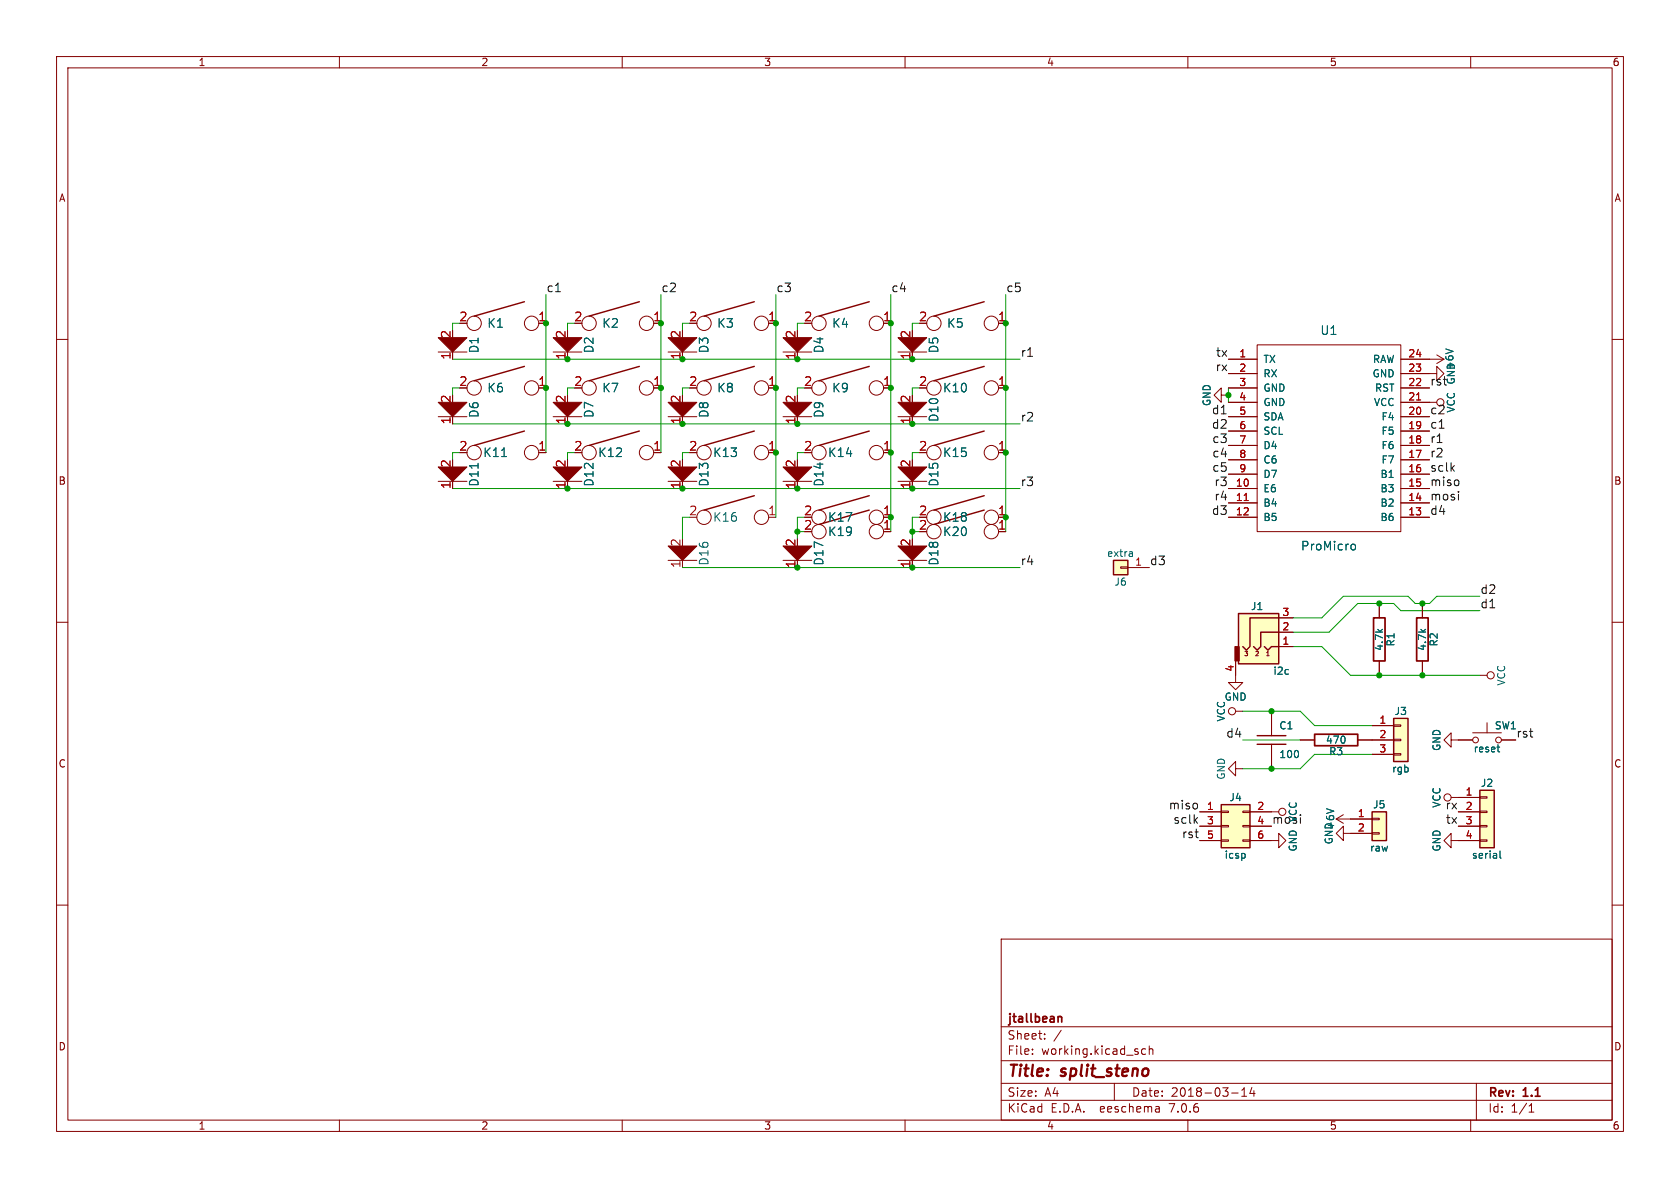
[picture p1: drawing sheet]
<svg xmlns="http://www.w3.org/2000/svg" width="297mm" height="210mm" viewBox="0 0 297 210" stroke-linecap="round" stroke-linejoin="round" font-family="sans-serif">
<g fill="none" stroke="#840000" stroke-width=".18">
<path d="M10 10h277v190h-277zM12 12h273v186h-273zM60 10v2M110 10v2M160 10v2M210 10v2M260 10v2M10 60h2M285 60h2M77.5 62.2h5M77.5 73.7h5M97.8 62.2h5.1"/>
<path d="M97.8 73.7h5.1M118.1 62.2h5.1M118.1 73.7h5.1M138.4 62.2h5.1M138.4 73.7h5.1M158.7 62.2h5.1M158.7 73.7h5.1M215.9 69.9v-1.3l-1.3 1.3 1.3 1.2v-1.2h1.3M217.2 73.7h5M217.2 63.5h5M217.2 78.7h5M217.2 76.2h5"/>
<path d="M217.2 66h5M217.2 71.1h5M217.2 68.6h5M222.2 61h25.4v33h-25.4zM247.6 66h6.4v-1.2l1.3 1.2-1.3 1.3v-1.3M247.6 73.7h5.1M247.6 63.5h7.7M247.6 78.7h5.1M247.6 76.2h5.1M247.6 71.1h5.1M247.6 68.6h5.1M254 62.7l1.3 .8"/>
<path d="M255.3 63.5l-1.3 .8M77.5 85.1h5M97.8 85.1h5.1M118.1 99.1h5.1M118.1 85.1h5.1M138.4 99.1h5.1M138.4 85.1h5.1M158.7 99.1h5.1M158.7 85.1h5.1M217.2 86.4h5M217.2 88.9h5M217.2 91.4h5"/>
<path d="M217.2 83.8h5M217.2 81.3h5M247.6 86.4h5.1M247.6 88.9h5.1M247.6 91.4h5.1M247.6 83.8h5.1M247.6 81.3h5.1M10 110h2M198.1 100.2h1.3v.3h-1.3zM199.4 100.3h3.8M218.4 116.8v3.9h1.3l-1.3 1.2-1.2-1.2h1.2M226.1 114.3h2.5"/>
<path d="M226.1 111.8h2.5M226.1 109.2h2.5M243.8 106.7v2.5M243.8 116.8v2.6M251.5 106.7v2.5M251.5 116.8v2.6M261.6 119.4h1.3M285 110h2M218.4 135.9v-1.3l-1.2 1.3 1.2 1.3v-1.3h1.3M218.4 125.7h1.3M224.8 125.7v4.3M224.8 131.6v4.3"/>
<path d="M229.9 130.8h2.5M240 130.8h6.4M242.6 128.3h3.8M242.6 133.4h3.8M246.4 133.2h1.2v.3h-1.2zM246.4 130.7h1.2v.2h-1.2zM246.4 128.1h1.2v.3h-1.2zM256.5 130.8v-1.3l-1.2 1.3 1.2 1.3v-1.3h3.8M260.3 129.5h5.1M262.9 127.8v1.7M265.4 130.8h2.6M10 160h2"/>
<path d="M212.1 143.5h3.8M212.1 146.1h3.8M212.1 148.6h3.8M215.9 148.5h1.3v.2h-1.3zM215.9 145.9h1.3v.3h-1.3zM215.9 143.4h1.3v.2h-1.3zM219.7 148.5h1.3v.2h-1.3zM219.7 145.9h1.3v.3h-1.3zM219.7 143.4h1.3v.2h-1.3zM221 148.6h5.1v-1.3l1.2 1.3-1.2 1.3v-1.3M221 143.5h3.8M221 146.1h3.8"/>
<path d="M236.2 144.8l1.3 .7M236.2 144.8h6.4M237.5 147.3v-1.2l-1.3 1.2 1.3 1.3v-1.3h5.1M237.5 144l-1.3 .8M242.6 147.2h1.2v.2h-1.2zM242.6 144.7h1.2v.2h-1.2zM256.5 148.6v-1.3l-1.2 1.3 1.2 1.3v-1.3h5.1M256.5 141h5.1M257.8 143.5h3.8M257.8 146.1h3.8M261.6 148.5h1.3v.2h-1.3zM261.6 145.9h1.3v.3h-1.3z"/>
<path d="M261.6 143.4h1.3v.2h-1.3zM261.6 140.8h1.3v.3h-1.3zM285 160h2M177 166h108v32h-108zM60 198v2M110 198v2M160 198v2M177 194.5h108M177 191.5h108M177 187.5h108M177 181.5h108M182.5 186.3v.1"/>
<path d="M182.5 185.5v.1M184.7 183.6v.1M184.7 182.8v.1M187.6 182.1l-1.3 2M197 191.5v3M202.5 185.5l-.4-.1-.3 .3v.4l.2 .2h.5M203.2 185.5l.2-.1 .3 .1 .1 .9M203.2 184.9v1.5M204.9 195.7l.1 .9M205 196.5l-.2 .1M205 196h-.2M210 198v2"/>
<path d="M217.7 193.2h1.2M219.5 193.8h.9M219.5 192.7l.5-.4v1.5M221.3 192.2l-.3 1.1h.9M221.7 192.8v1M260 198v2M261 191.5v6.5M270.3 196.6h.9M270.3 195.5l.4-.4v1.5"/>
<circle cx="83.8" cy="57.1" r="1.27"/>
<circle cx="94" cy="57.1" r="1.27"/>
<circle cx="104.1" cy="57.1" r="1.27"/>
<circle cx="114.3" cy="57.1" r="1.27"/>
<circle cx="124.5" cy="57.1" r="1.27"/>
<circle cx="134.6" cy="57.1" r="1.27"/>
<circle cx="144.8" cy="57.1" r="1.27"/>
<circle cx="154.9" cy="57.1" r="1.27"/>
<circle cx="165.1" cy="57.1" r="1.27"/>
<circle cx="175.3" cy="57.1" r="1.27"/>
<circle cx="83.8" cy="68.6" r="1.27"/>
<circle cx="94" cy="68.6" r="1.27"/>
<circle cx="104.1" cy="68.6" r="1.27"/>
<circle cx="114.3" cy="68.6" r="1.27"/>
<circle cx="124.5" cy="68.6" r="1.27"/>
<circle cx="134.6" cy="68.6" r="1.27"/>
<circle cx="144.8" cy="68.6" r="1.27"/>
<circle cx="154.9" cy="68.6" r="1.27"/>
<circle cx="165.1" cy="68.6" r="1.27"/>
<circle cx="175.3" cy="68.6" r="1.27"/>
<circle cx="254.6" cy="71.1" r=".63"/>
<circle cx="83.8" cy="80" r="1.27"/>
<circle cx="94" cy="80" r="1.27"/>
<circle cx="104.1" cy="80" r="1.27"/>
<circle cx="114.3" cy="80" r="1.27"/>
<circle cx="124.5" cy="80" r="1.27"/>
<circle cx="124.5" cy="91.4" r="1.27"/>
<circle cx="134.6" cy="91.4" r="1.27"/>
<circle cx="134.6" cy="80" r="1.27"/>
<circle cx="144.8" cy="91.4" r="1.27"/>
<circle cx="144.8" cy="80" r="1.27"/>
<circle cx="144.8" cy="94" r="1.27"/>
<circle cx="154.9" cy="91.4" r="1.27"/>
<circle cx="154.9" cy="80" r="1.27"/>
<circle cx="154.9" cy="94" r="1.27"/>
<circle cx="165.1" cy="80" r="1.27"/>
<circle cx="165.1" cy="94" r="1.27"/>
<circle cx="165.1" cy="91.4" r="1.27"/>
<circle cx="175.3" cy="80" r="1.27"/>
<circle cx="175.3" cy="91.4" r="1.27"/>
<circle cx="175.3" cy="94" r="1.27"/>
<circle cx="263.5" cy="119.4" r=".63"/>
<circle cx="217.8" cy="125.7" r=".63"/>
<circle cx="260.9" cy="130.8" r=".51"/>
<circle cx="264.9" cy="130.8" r=".51"/>
<circle cx="226.7" cy="143.5" r=".63"/>
<circle cx="255.9" cy="141" r=".63"/>
</g>
<path d="M242.8 109.2h2.1v7.6h-2.1zM250.4 109.2h2.1v7.6h-2.1zM232.4 129.8h7.6v2h-7.6zM187.1 179.8l.2-.1 .3 .1 .1 .9" fill="none" stroke="#840000" stroke-width=".3"/>
<g fill="none" stroke="#840000" stroke-width=".25">
<path d="M92.7 53.3l-8.9 2.6M113 53.3l-8.9 2.6M133.3 53.3l-8.8 2.6M153.7 53.3l-8.9 2.6M174 53.3l-8.9 2.6M92.7 64.8l-8.9 2.5M92.7 76.2l-8.9 2.5M113 64.8l-8.9 2.5M113 76.2l-8.9 2.5M133.3 64.8l-8.8 2.5M133.3 76.2l-8.8 2.5M153.7 64.8l-8.9 2.5"/>
<path d="M153.7 76.2l-8.9 2.5M174 76.2l-8.9 2.5M174 64.8l-8.9 2.5M133.3 87.6l-8.8 2.6M153.7 90.2l-8.9 2.5M153.7 87.6l-8.9 2.6M174 87.6l-8.9 2.6M174 90.2l-8.9 2.5M196.8 99.1h2.6v2.5h-2.6zM218.9 108.5h7.2v8.8h-7.2zM223.5 114.3l.7 .6 .6-.6h1.3M226.1 111.8h-3.2v2.5l-.7 .6-.6-.6"/>
<path d="M226.1 109.2h-5.1v5.1l-.7 .6-.6-.6M222.2 131.6h5.1M222.2 130h5.1M246.4 127h2.5v7.6h-2.5zM261.6 139.7h2.6v10.2h-2.6zM215.9 142.2h5.1v7.7h-5.1zM242.6 143.5h2.5v5.1h-2.5z"/>
</g>
<path d="M255.6 61.7l1.3 .4M88.7 80.7h.9M200 97.5l.2 .2v.7M200.2 98.3l-.1 .1M200.2 97.8l-.1 .1M239 96.3l.3-.1 .3 .3v.6l-.3 .1-.3-.1M264.6 132.1h.5M264.9 132.9h.2M220.1 151v.6M234.5 143l1.3 .4M265.2 150.4v1.1l.2 .2" fill="none" stroke="#006464" stroke-width=".18"/>
<g fill="#840000" stroke="#840000" stroke-width=".18">
<path d="M138.4 59.7h5.1l-2.5 2.5z"/>
<path d="M138.4 71.1h5.1l-2.5 2.6z"/>
<path d="M97.8 59.7h5.1l-2.6 2.5z"/>
<path d="M118.1 59.7h5.1l-2.6 2.5z"/>
<path d="M118.1 96.5h5.1l-2.6 2.6z"/>
<path d="M118.1 71.1h5.1l-2.6 2.6z"/>
<path d="M138.4 82.6h5.1l-2.5 2.5z"/>
<path d="M97.8 82.6h5.1l-2.6 2.5z"/>
<path d="M138.4 96.5h5.1l-2.5 2.6z"/>
<path d="M97.8 71.1h5.1l-2.6 2.6z"/>
<path d="M77.5 59.7h5l-2.5 2.5z"/>
<path d="M218.3 114.3h.8v2.5h-.8z"/>
<path d="M77.5 82.6h5l-2.5 2.5z"/>
<path d="M77.5 71.1h5l-2.5 2.6z"/>
<path d="M118.1 82.6h5.1l-2.6 2.5z"/>
<path d="M158.7 59.7h5.1l-2.5 2.5z"/>
<path d="M158.7 71.1h5.1l-2.5 2.6z"/>
<path d="M158.7 82.6h5.1l-2.5 2.5z"/>
<path d="M158.7 96.5h5.1l-2.5 2.6z"/>
</g>
<g fill="#ffffc2" stroke="#ffffc2" stroke-width=".18">
<path d="M196.8 99.1h2.6v2.5h-2.6z"/>
<path d="M261.6 139.7h2.6v10.2h-2.6z"/>
<path d="M218.9 108.5h7.2v8.8h-7.2z"/>
<path d="M246.4 127h2.5v7.6h-2.5z"/>
<path d="M215.9 142.2h5.1v7.7h-5.1z"/>
<path d="M242.6 143.5h2.5v5.1h-2.5z"/>
</g>
<path d="M250.4 70.7h.8M220 88.5h.7" fill="none" stroke="#a90000" stroke-width=".18"/>
<path d="M98.2 51.6h.9M254.4 75.7h.9M257.8 85v.7M257.8 86.9v.1M257.8 87.4v1" fill="none" stroke="#0f0f0f" stroke-width=".18"/>
<g fill="none" stroke="#009600" stroke-width=".18">
<path d="M81.3 57.2h-1.3v1.2M96.5 52.1v27.9M101.6 57.2h-1.3v1.2M116.8 52.1v27.9M121.9 57.2h-1.3v1.2M137.2 52.1v39.3M142.2 57.2h-1.2v1.2M157.5 52.1v41.9M162.6 57.2h-1.3v1.2M177.8 52.1v41.9M80 63.5h100.3M80 74.9h100.3"/>
<path d="M81.3 68.6h-1.3v1.3M101.6 68.6h-1.3v1.3M121.9 68.6h-1.3v1.3M142.2 68.6h-1.2v1.3M162.6 68.6h-1.3v1.3M217.2 68.6v2.5M80 86.4h100.3M81.3 80h-1.3v1.3M101.6 80h-1.3v1.3M121.9 80h-1.3v1.3M121.9 91.4h-1.3v3.9M141 94h1.2"/>
<path d="M142.2 80h-1.2v1.3M142.2 91.4h-1.2v3.9M161.3 94h1.3M162.6 80h-1.3v1.3M162.6 91.4h-1.3v3.9M120.6 100.3h59.7M228.6 114.3h5.1l5.1 5.1h22.8M261.6 108h-14l-1.2-1.3h-6.4l-5.1 5.1h-6.3M261.6 105.4h-7.6l-1.3 1.3h-2.5l-1.3-1.3h-11.4l-3.8 3.8h-5.1M219.7 130.8h10.2M219.7 125.7h10.2l2.5 2.6h10.2M242.6 133.4h-10.2l-2.5 2.5h-10.2"/>
</g>
<g fill="#009600" stroke="#009600" stroke-width=".18">
<circle cx="116.8" cy="68.6" r=".46"/>
<circle cx="96.5" cy="57.2" r=".46"/>
<circle cx="116.8" cy="57.2" r=".46"/>
<circle cx="96.5" cy="68.6" r=".46"/>
<circle cx="243.8" cy="119.4" r=".46"/>
<circle cx="251.5" cy="119.4" r=".46"/>
<circle cx="243.8" cy="106.7" r=".46"/>
<circle cx="251.5" cy="106.7" r=".46"/>
<circle cx="224.8" cy="135.9" r=".46"/>
<circle cx="224.8" cy="125.7" r=".46"/>
<circle cx="157.5" cy="57.2" r=".46"/>
<circle cx="177.8" cy="57.2" r=".46"/>
<circle cx="137.2" cy="57.2" r=".46"/>
<circle cx="137.2" cy="68.6" r=".46"/>
<circle cx="157.5" cy="68.6" r=".46"/>
<circle cx="177.8" cy="80" r=".46"/>
<circle cx="177.8" cy="91.4" r=".46"/>
<circle cx="177.8" cy="68.6" r=".46"/>
<circle cx="217.2" cy="69.9" r=".46"/>
<circle cx="157.5" cy="91.4" r=".46"/>
<circle cx="161.3" cy="94" r=".46"/>
<circle cx="157.5" cy="80" r=".46"/>
<circle cx="137.2" cy="80" r=".46"/>
<circle cx="141" cy="94" r=".46"/>
</g>
<g font-size="2.8" fill="#840000">
<text x="178" y="190.9">Title:</text>
<text x="187.7" y="190.9">split_steno</text>
</g>
<g font-size="2.1" fill="#0f0f0f">
<text x="96.5" y="51.8">c1</text>
<text x="116.8" y="51.8">c2</text>
<text x="137.2" y="51.8">c3</text>
<text x="157.5" y="51.8">c4</text>
<text x="177.8" y="51.8">c5</text>
<text x="180.3" y="63.2">r1</text>
<text x="214.8" y="65.7">rx</text>
<text x="214.9" y="63.2">tx</text>
<text x="252.7" y="68.3">rst</text>
<text x="180.3" y="74.6">r2</text>
<text x="214.2" y="75.9">d2</text>
<text x="252.7" y="75.9">c1</text>
<text x="252.7" y="73.3">c2</text>
<text x="214.3" y="78.4">c3</text>
<text x="214.3" y="81">c4</text>
<text x="214.3" y="83.5">c5</text>
<text x="252.7" y="83.5">sclk</text>
<text x="252.7" y="81">r2</text>
<text x="252.7" y="78.4">r1</text>
<text x="180.3" y="86">r3</text>
<text x="214.6" y="88.6">r4</text>
<text x="214.6" y="86">r3</text>
<text x="252.7" y="86">miso</text>
<text x="252.7" y="88.6">mosi</text>
<text x="214.2" y="91.1">d3</text>
<text x="252.7" y="91.1">d4</text>
<text x="180.3" y="100">r4</text>
<text x="203.2" y="100">d3</text>
<text x="261.6" y="105.1">d2</text>
<text x="261.6" y="107.6">d1</text>
<text x="216.7" y="130.5">d4</text>
<text x="268" y="130.5">rst</text>
<text x="206.6" y="143.2">miso</text>
<text x="255.5" y="143.2">rx</text>
<text x="207.4" y="145.7">sclk</text>
<text x="208.9" y="148.3">rst</text>
<text x="224.8" y="145.7">mosi</text>
<text x="255.6" y="145.7">tx</text>
</g>
<g font-size="2.1" fill="#a90000">
<text x="79.8" y="59.9" transform="rotate(-90 79.8 59.9)">2</text>
<text x="81.1" y="56.9">2</text>
<text x="95.1" y="56.9">1</text>
<text x="100.1" y="59.9" transform="rotate(-90 100.1 59.9)">2</text>
<text x="101.4" y="56.9">2</text>
<text x="115.4" y="56.9">1</text>
<text x="120.4" y="59.9" transform="rotate(-90 120.4 59.9)">2</text>
<text x="121.8" y="56.9">2</text>
<text x="135.7" y="56.9">1</text>
<text x="140.7" y="59.9" transform="rotate(-90 140.7 59.9)">2</text>
<text x="142.1" y="56.9">2</text>
<text x="156" y="56.9">1</text>
<text x="161" y="59.9" transform="rotate(-90 161 59.9)">2</text>
<text x="162.4" y="56.9">2</text>
<text x="176.4" y="56.9">1</text>
<text x="79.8" y="63.7" transform="rotate(-90 79.8 63.7)">1</text>
<text x="79.8" y="71.3" transform="rotate(-90 79.8 71.3)">2</text>
<text x="81.1" y="68.3">2</text>
<text x="95.1" y="68.3">1</text>
<text x="100.1" y="71.3" transform="rotate(-90 100.1 71.3)">2</text>
<text x="101.4" y="68.3">2</text>
<text x="115.4" y="68.3">1</text>
<text x="120.4" y="71.3" transform="rotate(-90 120.4 71.3)">2</text>
<text x="121.8" y="68.3">2</text>
<text x="135.7" y="68.3">1</text>
<text x="140.7" y="71.3" transform="rotate(-90 140.7 71.3)">2</text>
<text x="142.1" y="68.3">2</text>
<text x="156" y="68.3">1</text>
<text x="161" y="71.3" transform="rotate(-90 161 71.3)">2</text>
<text x="162.4" y="68.3">2</text>
<text x="176.4" y="68.3">1</text>
<text x="79.8" y="75.1" transform="rotate(-90 79.8 75.1)">1</text>
<text x="79.8" y="82.7" transform="rotate(-90 79.8 82.7)">2</text>
<text x="81.1" y="79.8">2</text>
<text x="95.1" y="79.8">1</text>
<text x="100.1" y="82.7" transform="rotate(-90 100.1 82.7)">2</text>
<text x="101.4" y="79.8">2</text>
<text x="115.4" y="79.8">1</text>
<text x="120.4" y="82.7" transform="rotate(-90 120.4 82.7)">2</text>
<text x="121.8" y="79.8">2</text>
<text x="135.7" y="79.8">1</text>
<text x="140.7" y="82.7" transform="rotate(-90 140.7 82.7)">2</text>
<text x="142.1" y="79.8">2</text>
<text x="156" y="79.8">1</text>
<text x="161" y="82.7" transform="rotate(-90 161 82.7)">2</text>
<text x="162.4" y="79.8">2</text>
<text x="176.4" y="79.8">1</text>
<text x="79.8" y="86.5" transform="rotate(-90 79.8 86.5)">1</text>
<text x="121.8" y="91.2">2</text>
<text x="135.7" y="91.2">1</text>
<text x="142.1" y="93.7">2</text>
<text x="142.1" y="91.2">2</text>
<text x="156" y="93.7">1</text>
<text x="156" y="91.2">1</text>
<text x="162.4" y="91.2">2</text>
<text x="162.4" y="93.7">2</text>
<text x="176.4" y="91.2">1</text>
<text x="176.4" y="93.7">1</text>
<text x="120.4" y="100.5" transform="rotate(-90 120.4 100.5)">1</text>
<text x="120.4" y="96.7" transform="rotate(-90 120.4 96.7)">2</text>
<text x="140.7" y="96.7" transform="rotate(-90 140.7 96.7)">2</text>
<text x="161" y="96.7" transform="rotate(-90 161 96.7)">2</text>
</g>
<g font-size="2.1" fill="#006464">
<text x="86.1" y="58.1">K1</text>
<text x="106.4" y="58.1">K2</text>
<text x="126.7" y="58.1">K3</text>
<text x="147" y="58.1">K4</text>
<text x="167.3" y="58.1">K5</text>
<text x="233.3" y="59.4">U1</text>
<text x="84.8" y="62.5" transform="rotate(-90 84.8 62.5)">D1</text>
<text x="105.1" y="62.5" transform="rotate(-90 105.1 62.5)">D2</text>
<text x="125.5" y="62.5" transform="rotate(-90 125.5 62.5)">D3</text>
<text x="145.8" y="62.5" transform="rotate(-90 145.8 62.5)">D4</text>
<text x="166.1" y="62.5" transform="rotate(-90 166.1 62.5)">D5</text>
<text x="86.1" y="69.6">K6</text>
<text x="106.4" y="69.6">K7</text>
<text x="126.7" y="69.6">K8</text>
<text x="147" y="69.6">K9</text>
<text x="166.6" y="69.6">K10</text>
<text x="84.8" y="74" transform="rotate(-90 84.8 74)">D6</text>
<text x="105.1" y="74" transform="rotate(-90 105.1 74)">D7</text>
<text x="125.5" y="74" transform="rotate(-90 125.5 74)">D8</text>
<text x="145.8" y="74" transform="rotate(-90 145.8 74)">D9</text>
<text x="166.1" y="74.7" transform="rotate(-90 166.1 74.7)">D10</text>
<text x="214.2" y="73.3">d1</text>
<text x="85.3" y="81">K11</text>
<text x="105.7" y="81">K12</text>
<text x="126" y="81">K13</text>
<text x="146.3" y="81">K14</text>
<text x="166.6" y="81">K15</text>
<text x="84.8" y="86.1" transform="rotate(-90 84.8 86.1)">D11</text>
<text x="105.1" y="86.1" transform="rotate(-90 105.1 86.1)">D12</text>
<text x="125.5" y="86.1" transform="rotate(-90 125.5 86.1)">D13</text>
<text x="145.8" y="86.1" transform="rotate(-90 145.8 86.1)">D14</text>
<text x="166.1" y="86.1" transform="rotate(-90 166.1 86.1)">D15</text>
<text x="126" y="92.4">K16</text>
<text x="146.3" y="95">K19</text>
<text x="146.3" y="92.4">K17</text>
<text x="166.6" y="92.4">K18</text>
<text x="166.6" y="95">K20</text>
<text x="125.5" y="100.1" transform="rotate(-90 125.5 100.1)">D16</text>
<text x="145.8" y="100.1" transform="rotate(-90 145.8 100.1)">D17</text>
<text x="166.1" y="100.1" transform="rotate(-90 166.1 100.1)">D18</text>
<text x="229.9" y="97.5">ProMicro</text>
</g>
<g font-size="2.1" fill="#009600">
<text x="100.1" y="63.7" transform="rotate(-90 100.1 63.7)">1</text>
<text x="120.4" y="63.7" transform="rotate(-90 120.4 63.7)">1</text>
<text x="140.7" y="63.7" transform="rotate(-90 140.7 63.7)">1</text>
<text x="161" y="63.7" transform="rotate(-90 161 63.7)">1</text>
<text x="100.1" y="75.1" transform="rotate(-90 100.1 75.1)">1</text>
<text x="120.4" y="75.1" transform="rotate(-90 120.4 75.1)">1</text>
<text x="140.7" y="75.1" transform="rotate(-90 140.7 75.1)">1</text>
<text x="161" y="75.1" transform="rotate(-90 161 75.1)">1</text>
<text x="100.1" y="86.5" transform="rotate(-90 100.1 86.5)">1</text>
<text x="120.4" y="86.5" transform="rotate(-90 120.4 86.5)">1</text>
<text x="140.7" y="86.5" transform="rotate(-90 140.7 86.5)">1</text>
<text x="161" y="86.5" transform="rotate(-90 161 86.5)">1</text>
<text x="140.7" y="100.5" transform="rotate(-90 140.7 100.5)">1</text>
<text x="161" y="100.5" transform="rotate(-90 161 100.5)">1</text>
</g>
<g font-size="2.1" fill="#840000">
<text x="178" y="184">Sheet:</text>
<text x="178" y="181.2">jtallbean</text>
<text x="178" y="186.7">File:</text>
<text x="184.1" y="186.7">working.kicad_sch</text>
<text x="178" y="196.9">KiCad</text>
<text x="178" y="194.1">Size:</text>
<text x="184.7" y="194.1">A4</text>
<text x="185.7" y="196.9">E.D.A.</text>
<text x="194.6" y="196.9">eeschema</text>
<text x="200" y="194.1">Date:</text>
<text x="207" y="196.9">7.0.6</text>
<text x="207" y="194.1">2018-03-14</text>
<text x="263" y="194.3">Rev:</text>
<text x="263" y="196.9">Id:</text>
<text x="267.1" y="196.9">1/1</text>
<text x="269.4" y="194.3">1.1</text>
</g>
<g font-size="1.8" fill="#840000">
<text x="35" y="11.9">1</text>
<text x="85" y="11.9">2</text>
<text x="135" y="11.9">3</text>
<text x="185" y="11.9">4</text>
<text x="235" y="11.9">5</text>
<text x="285" y="11.9">6</text>
<text x="10.3" y="35.9">A</text>
<text x="285.3" y="35.9">A</text>
<text x="10.3" y="85.9">B</text>
<text x="285.3" y="85.9">B</text>
<text x="10.3" y="135.9">C</text>
<text x="285.3" y="135.9">C</text>
<text x="10.3" y="185.9">D</text>
<text x="285.3" y="185.9">D</text>
<text x="35" y="199.9">1</text>
<text x="85" y="199.9">2</text>
<text x="135" y="199.9">3</text>
<text x="185" y="199.9">4</text>
<text x="235" y="199.9">5</text>
<text x="285" y="199.9">6</text>
</g>
<g font-size="1.8" fill="#a90000">
<text x="219" y="63.2">1</text>
<text x="219" y="65.8">2</text>
<text x="248.9" y="65.8">23</text>
<text x="248.9" y="63.2">24</text>
<text x="219" y="68.3">3</text>
<text x="219" y="70.9">4</text>
<text x="248.9" y="70.9">21</text>
<text x="248.9" y="68.3">22</text>
<text x="219" y="73.4">5</text>
<text x="219" y="75.9">6</text>
<text x="248.9" y="75.9">19</text>
<text x="248.9" y="73.4">20</text>
<text x="219" y="78.5">7</text>
<text x="219" y="81">8</text>
<text x="219" y="83.6">9</text>
<text x="248.9" y="83.6">16</text>
<text x="248.9" y="81">17</text>
<text x="248.9" y="78.5">18</text>
<text x="218.4" y="86.1">10</text>
<text x="218.4" y="88.6">11</text>
<text x="248.9" y="88.6">14</text>
<text x="248.9" y="86.1">15</text>
<text x="218.4" y="91.2">12</text>
<text x="248.9" y="91.2">13</text>
<text x="200.6" y="100.1">1</text>
<text x="226.6" y="111.5">2</text>
<text x="226.6" y="109">3</text>
<text x="218.2" y="118.8" transform="rotate(-90 218.2 118.8)">4</text>
<text x="226.6" y="114">1</text>
<text x="243.8" y="128">1</text>
<text x="243.8" y="130.6">2</text>
<text x="243.8" y="133.1">3</text>
<text x="213.3" y="143.3">1</text>
<text x="222.2" y="143.3">2</text>
<text x="259" y="140.7">1</text>
<text x="259" y="143.3">2</text>
<text x="213.3" y="145.8">3</text>
<text x="213.3" y="148.3">5</text>
<text x="222.2" y="145.8">4</text>
<text x="222.2" y="148.3">6</text>
<text x="240" y="144.5">1</text>
<text x="240" y="147.1">2</text>
<text x="259" y="145.8">3</text>
<text x="259" y="148.3">4</text>
</g>
<g font-size="1.8" fill="#006464">
<text x="223.3" y="64.4">TX</text>
<text x="242.6" y="64.4">RAW</text>
<text x="257.1" y="65.5" transform="rotate(-90 257.1 65.5)">+6V</text>
<text x="214.2" y="71.9" transform="rotate(-90 214.2 71.9)">GND</text>
<text x="223.3" y="66.9">RX</text>
<text x="223.3" y="69.4">GND</text>
<text x="223.3" y="72">GND</text>
<text x="242.6" y="66.9">GND</text>
<text x="242.8" y="72">VCC</text>
<text x="243" y="69.4">RST</text>
<text x="223.3" y="74.5">SDA</text>
<text x="223.3" y="77.1">SCL</text>
<text x="244.1" y="77.1">F5</text>
<text x="244.1" y="74.5">F4</text>
<text x="257.4" y="73" transform="rotate(-90 257.4 73)">VCC GND</text>
<text x="223.3" y="79.6">D4</text>
<text x="223.3" y="82.1">C6</text>
<text x="244.1" y="82.1">F7</text>
<text x="244.1" y="79.6">F6</text>
<text x="223.3" y="87.2">E6</text>
<text x="223.3" y="89.8">B4</text>
<text x="223.3" y="84.7">D7</text>
<text x="244" y="89.8">B2</text>
<text x="244" y="87.2">B3</text>
<text x="244" y="84.7">B1</text>
<text x="223.3" y="92.3">B5</text>
<text x="244" y="92.3">B6</text>
<text x="195.6" y="98.7">extra</text>
<text x="196.9" y="103.7">J6</text>
<text x="221.1" y="108.1">J1</text>
<text x="225" y="119.5">i2c</text>
<text x="244.7" y="115.2" transform="rotate(-90 244.7 115.2)">4.7k</text>
<text x="246.7" y="114.4" transform="rotate(-90 246.7 114.4)">R1</text>
<text x="252.3" y="115.2" transform="rotate(-90 252.3 115.2)">4.7k</text>
<text x="254.4" y="114.4" transform="rotate(-90 254.4 114.4)">R2</text>
<text x="216.4" y="124.1">GND</text>
<text x="266.3" y="121.3" transform="rotate(-90 266.3 121.3)">VCC</text>
<text x="216.8" y="127.6" transform="rotate(-90 216.8 127.6)">VCC</text>
<text x="226.1" y="129.1">C1</text>
<text x="234.3" y="131.7">470</text>
<text x="246.5" y="126.6">J3</text>
<text x="264.2" y="129.1">SW1</text>
<text x="216.8" y="137.9" transform="rotate(-90 216.8 137.9)">GND</text>
<text x="226.1" y="134.2">100</text>
<text x="234.9" y="133.7">R3</text>
<text x="246" y="136.8">rgb</text>
<text x="254.9" y="132.8" transform="rotate(-90 254.9 132.8)">GND</text>
<text x="260.4" y="133.2">reset</text>
<text x="217.2" y="141.8">J4</text>
<text x="242.6" y="143.1">J5</text>
<text x="254.9" y="142.9" transform="rotate(-90 254.9 142.9)">VCC</text>
<text x="261.7" y="139.3">J2</text>
<text x="229.5" y="145.4" transform="rotate(-90 229.5 145.4)">VCC</text>
<text x="235.8" y="149.4" transform="rotate(-90 235.8 149.4)">GND</text>
<text x="236.1" y="146.8" transform="rotate(-90 236.1 146.8)">+6V</text>
<text x="216.4" y="152">icsp</text>
<text x="229.5" y="150.6" transform="rotate(-90 229.5 150.6)">GND</text>
<text x="242.1" y="150.7">raw</text>
<text x="254.9" y="150.6" transform="rotate(-90 254.9 150.6)">GND</text>
<text x="260.1" y="152">serial</text>
</g>
<g font-size="1.1" fill="#840000">
<text x="219.8" y="116.2">3</text>
<text x="221.7" y="116.2">2</text>
<text x="223.6" y="116.2">1</text>
</g>
</svg>
